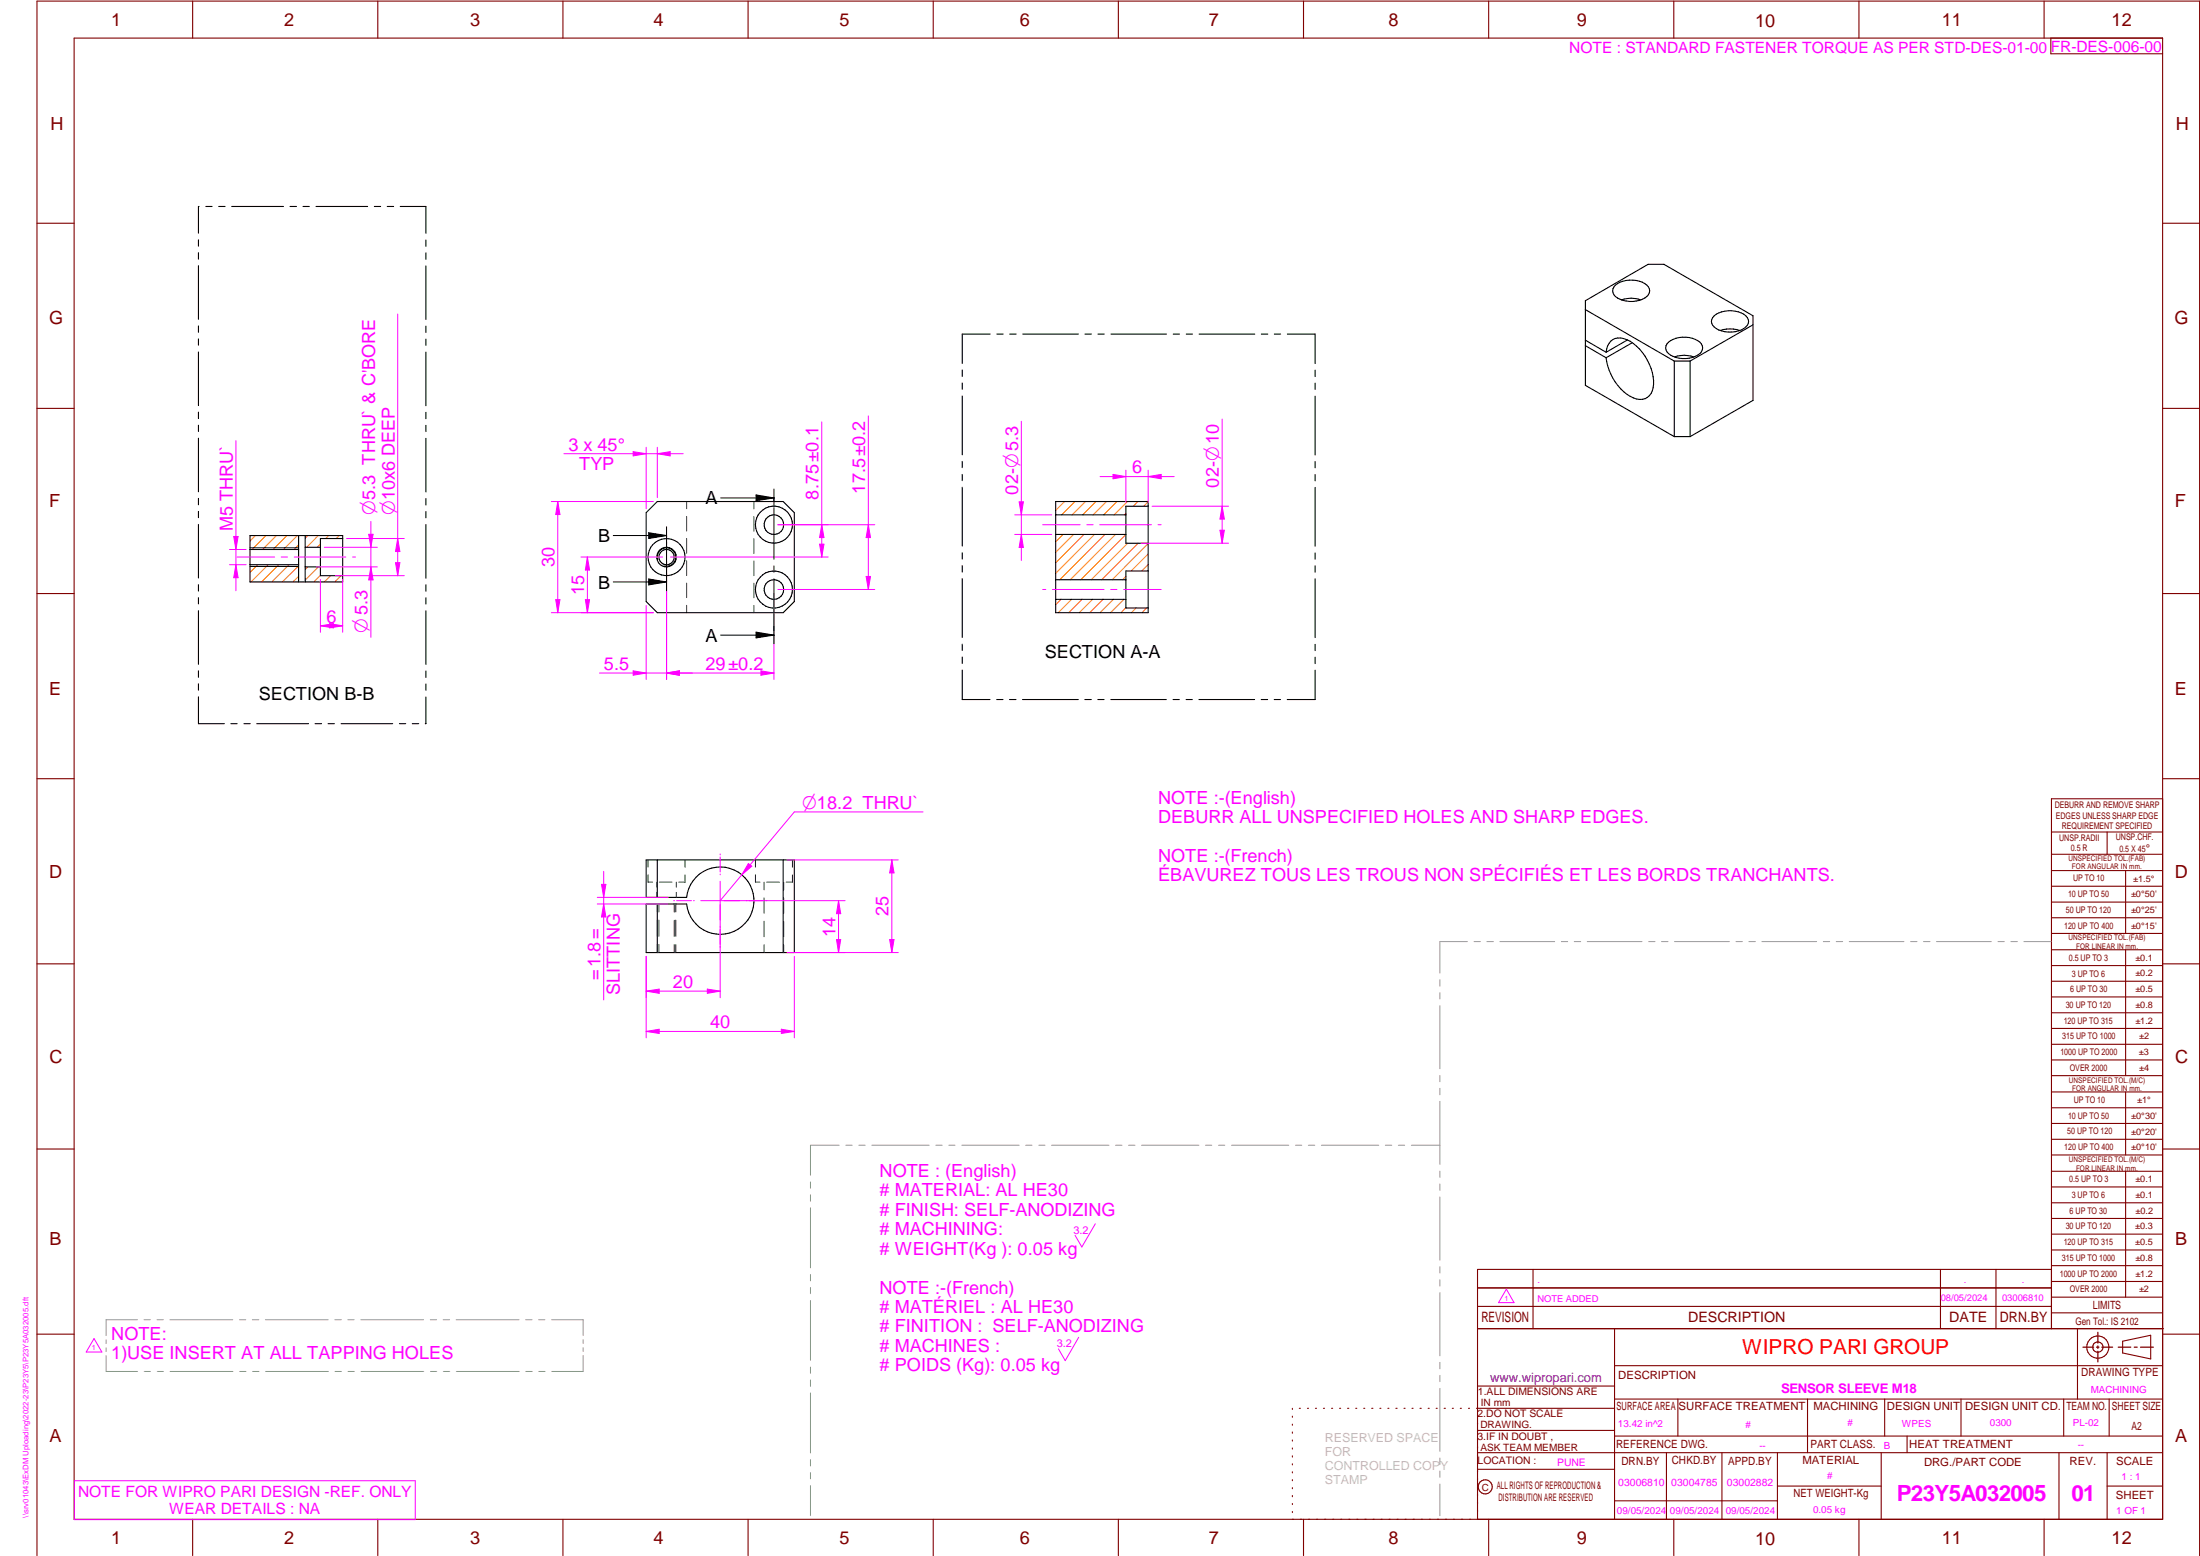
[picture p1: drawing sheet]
<svg xmlns="http://www.w3.org/2000/svg" width="594mm" height="420mm" viewBox="0 0 594 420" stroke-linecap="round" stroke-linejoin="round" font-family="sans-serif">
<g fill="none" stroke="#800000" stroke-width=".3">
<path d="M20 10.3h564v400h-564zM52 .3v10M102 .3v10M152 .3v10M202 .3v10M252 .3v10M302 .3v10M352 .3v10M402 .3v10M452 .3v10M502 .3v10M552 .3v10"/>
<path d="M553.8 10.3v4.2h30.2M10 60.3h10M584 60.3h10M10 110.3h10M584 110.3h10M10 160.3h10M584 160.3h10M10 210.3h10M584 215.7h-30v143.1M584 210.3h10M554 224.7h30M554 230.7h30"/>
<path d="M554 235.1h30M554 239.3h30M569 224.7v6M574 235.1v17M554 243.6h30M554 247.8h30M554 252.1h30M554 256.5h30M574 256.5v33.9M10 260.3h10M554 260.7h30M554 265h30"/>
<path d="M554 269.2h30M554 273.5h30M554 277.7h30M584 260.3h10M554 282h30M554 286.2h30M554 290.4h30M554 294.9h30M554 299.1h30M574 294.9v17M10 310.3h10M554 303.4h30"/>
<path d="M554 307.6h30M554 311.9h30M554 316.3h30M574 316.3v34M584 310.3h10M554 320.5h30M554 324.8h30M554 329h30M554 333.2h30M554 337.5h30M399 358.8h185.2M399 352.8h155"/>
<path d="M399 347.8h155M414 342.8v16M436 358.8v51.5M524 342.8v16M539 342.8v16M554 341.8h30M554 346h30M554 350.3h30M554 354.5h30M554 342.8h-155v67.5M561 358.8v19M10 360.3h10"/>
<path d="M399 374.3h37M436 377.8h148M453.1 377.8v10M488.1 377.8v14.5M508.9 377.8v10M529.5 377.8v10M557.3 377.8v10M569.5 377.8v10M573.2 362.2l7.6-1.6v6.3l-7.6-1.6zM584 368.8h-148M584 360.3h10M349 380.3v.3"/>
<path d="M349 382.4v.3M349 384.6v.3M349 386.7v.3M349 388.8v.3M349 391v.3M349 393.1v.3M349 395.3v.3M349 397.4v.3M349 399.5v.3M350.9 380.3h.2M353.1 380.3h.2M355.2 380.3h.3"/>
<path d="M357.4 380.3h.3M359.6 380.3h.3M361.7 380.3h.3M363.9 380.3h.3M366.1 380.3h.3M368.3 380.3h.2M370.4 380.3h.3M372.6 380.3h.3M374.8 380.3h.3M376.9 380.3h.4M379.1 380.3h.3M381.3 380.3h.3"/>
<path d="M383.4 380.3h.4M385.6 380.3h.3M387.8 380.3h.3M390 380.3h.3M392.2 380.3h.3M394.3 380.3h.3M396.5 380.3h.3M398.7 380.3h37.3M399 396.7h37M399 392.3h185M399 386.2h37M436 387.8h148"/>
<path d="M450 392.3v18M465 392.3v18M480 392.3v18M508 392.3v18M515 387.8v4.5M556 392.3v18M569 392.3v18M52 410.3v9.7M102 410.3v9.7M152 410.3v9.7M202 410.3v9.7M252 410.3v9.7"/>
<path d="M302 410.3v9.7M349 401.7v.3M349 403.8v.4M349 406v.3M349 408.1v.3M352 410.3v9.7M402 410.3v9.7M436 405.3h44M452 410.3v9.7M480 401.3h28M502 410.3v9.7M552 410.3v9.7"/>
<path d="M569 401.3h15M10 420v-419.7h584v419.7"/>
<circle cx="566.5" cy="363.7" r="1.39"/>
<circle cx="566.5" cy="363.8" r="3"/>
<circle cx="401.1" cy="401.5" r="1.9"/>
</g>
<g fill="none" stroke="#f0f" stroke-width=".27">
<path d="M148.9 135.4h27.5M64 150.4h10.2M75.9 150.4h1.7M79.5 150.4h13.9M95.2 150.4h.8M281.6 141.7h10.1M281.6 159.2h.8M284.2 159.2h13.9M293.5 141.7h1.7M297 141.7h13.9M299.9 159.2h1.7M303.4 159.2h10.2"/>
<path d="M312.7 141.7h.9M148.9 165.4h27.5M150.1 161.9h1.1l-.6 3.5zM194.5 230.6v.2M194.5 231.4v4.1M194.5 236v.2M194.5 238v10.5M181.9 243.2h.3M182.7 243.2h4M187.3 243.2h.2M189.2 243.2h10.5M194.5 250.2v.2"/>
<path d="M194.5 251v4M194.5 255.6v.2M201.5 243.2h.2M202.3 243.2h4M206.8 243.2h.3M295.8 330.5l-3.7 6.2-1.8-3.1M291.3 361.1l-3.7 6.3-1.8-3.2M20.1 399.8h92v10.5h-92z"/>
</g>
<g fill="none" stroke="#949494" stroke-width=".27">
<path d="M396.2 254.3h-7.4v8.5M398.1 254.3h1.6M401.5 254.3h1.8M405 254.3h14.8M421.6 254.3h1.7M425.1 254.3h1.7M428.6 254.3h14.8M445.2 254.3h1.7M448.7 254.3h1.7M452.2 254.3h14.8M468.8 254.3h1.7M472.3 254.3h1.7"/>
<path d="M475.8 254.3h14.8M492.4 254.3h1.7M495.8 254.3h1.8M499.4 254.3h14.7M516 254.3h1.6M519.4 254.3h1.8M522.9 254.3h14.8M539.5 254.3h1.7M543 254.3h1.7M546.5 254.3h7.4M388.8 264.5v1.8M388.8 268.1v1.6"/>
<path d="M388.8 271.6v17M388.8 290.4v1.7M388.8 293.9v1.7M388.8 297.4v17M218.9 319.2v1.6M226.6 309.2h-7.7v8.1M228.4 309.2h1.7M231.9 309.2h1.7M235.4 309.2h15.5M252.7 309.2h1.7M256.2 309.2h1.7M259.7 309.2h15.5"/>
<path d="M277 309.2h1.7M280.5 309.2h1.7M284 309.2h15.5M301.2 309.2h1.8M304.8 309.2h1.7M308.3 309.2h15.5M325.5 309.2h1.7M329.1 309.2h1.6M332.6 309.2h15.4M349.8 309.2h1.7M353.3 309.2h1.7M356.8 309.2h15.5"/>
<path d="M374.1 309.2h1.7M377.6 309.2h1.7M381.1 309.2h7.7M388.8 316.2v1.7M388.8 319.7v1.7M218.9 322.6v1.8M218.9 326.1v16.2M388.8 323.2v17.1M218.9 344.1v1.8M218.9 347.6v1.7M218.9 351.2v16.1M388.8 342.1v1.6"/>
<path d="M388.8 345.6v1.7M388.8 349v17.1M218.9 369.1v1.7M218.9 372.6v1.8M218.9 376.1v16.2M388.8 367.9v1.7M388.8 371.4v1.7M388.8 374.9v17M218.9 394.1v1.8M218.9 397.6v1.7M388.8 393.7v1.7M388.8 397.2v1.7"/>
<path d="M218.9 401.2v8.1M388.8 400.7v8.6"/>
</g>
<path d="M566.5 359.7v3M562.5 363.8h2.9M566.1 363.8h.7M566.5 363.4v.7M566.5 364.9v2.8M567.6 363.8h2.9M572 363.8h3.4M576.3 363.8h.8M578 363.8h3.5" fill="none" stroke="#800000" stroke-width=".34"/>
<g fill="none" stroke="#008000" stroke-width=".27">
<path d="M185.4 135.4v2M185.4 139.4v4M203.6 135.4v2M203.6 139.5v3.9M185.4 145.4v4M185.4 151.4v4M185.4 157.4v4M203.6 145.5v3.9M203.6 151.5v3.9M203.6 157.5v3.9M185.4 163.4v2M203.6 163.5v1.9"/>
<path d="M175 236.2v2h1.2M175 232.2v1.9M177.3 238.2v1.3M178 238.2h3.5M182.6 238.2v1.4M185 236.3v1.9h-1.7M185 232.2v2M204 236.2v2h1.2M204 232.2v1.9M206.3 238.2v2.1M207 238.2h3.5M211.6 238.2v2.1"/>
<path d="M214 236.3v1.9h-1.7M214 232.2v2M177.3 240.9v1.4M177.5 244.1v2.2M177.5 248.5v4.3M177.5 255v2.2M177.9 244.1v2.2M177.9 248.5v4.3M177.9 255v2.2M182.1 244.1v2.2M182.1 248.5v4.4M182.1 255.1v2.1"/>
<path d="M182.5 244.1v2.2M182.5 248.5v4.3M182.5 255v2.2M182.6 241v1.3M206.3 242.4v4.2M206.3 248.8v4.1M206.3 255.1v2.1M211.6 242.5v4.1M211.6 248.8v4.2M211.6 255.1v2.1"/>
</g>
<g fill="none" stroke="#000" stroke-width=".3">
<path d="M177.5 135.4h34l3 3v24l-3 3h-34l-3-3v-24zM285.1 135.4h24.9v30h-24.9zM285.1 139h18.9M310 136.7h-6v10h6M67.5 148.4h13.1M67.5 152.5h13.1M67.5 144.6h25v12.5h-25zM80.6 144.6v12.5M82.4 153.1h4.1M82.4 144.6v12.5M82.4 147.8h4.1M92.5 145.4h-6v10h6"/>
<path d="M285.1 156.5h18.9M285.1 144.3h18.9M310 154.2h-6v10h6M285.1 161.8h18.9M174.5 232.2h40v25h-40v-13.1h10.9a9.1 9.1 0 0 0 13.9 6.8 9.1 9.1 0 0 0 0-15.4 9.1 9.1 0 0 0-13.9 6.8h-10.9zM177.5 232.2v10.1M211.5 232.2v25M177.5 244.1v13.1"/>
<circle cx="180" cy="150.4" r="2.65"/>
<circle cx="180" cy="150.4" r="5"/>
<circle cx="180" cy="150.4" r="2.07"/>
<circle cx="209" cy="159.2" r="2.65"/>
<circle cx="209" cy="141.7" r="2.64"/>
<circle cx="209" cy="159.2" r="5"/>
<circle cx="209" cy="141.7" r="5"/>
</g>
<path d="M67.5 153h13.1M67.5 147.9h13.1M177.6 151.1a2.5 2.5 0 0 1 2.2-3.2 2.5 2.5 0 0 1 2.7 2.7 2.5 2.5 0 0 1-3.2 2.2" fill="none" stroke="#000" stroke-width=".27"/>
<g fill="none" stroke="#ff8000" stroke-width=".27">
<path d="M287.5 135.4l-2.4 2.4M290.3 135.4l-3.6 3.6M293.1 135.4l-3.6 3.6M295.9 135.4l-3.6 3.6M298.8 135.4l-3.6 3.6M301.6 135.4l-3.6 3.6M304 138.6l-.3 .4M304.5 135.4l-3.6 3.6M307.2 135.4l-1.2 1.3M310 135.5l-1.1 1.2M69 144.6l-1.5 1.5M69.6 152.5l-2.1 2.1"/>
<path d="M71.8 144.6l-3.7 3.8M72.4 152.5l-4.6 4.6M74.6 144.6l-3.7 3.8M75.3 152.5l-4.7 4.6M77.5 144.6l-3.8 3.8M78.1 152.5l-4.7 4.6M80.3 144.6l-3.8 3.8M80.6 155.6l-1.5 1.5M80.6 152.8l-4.4 4.3M80.6 147.1l-1.2 1.3M83.1 144.6l-.7 .7M83.1 153.1l-.7 .7"/>
<path d="M85.9 144.6l-3.1 3.2M86 153.1l-3.6 3.5M86.5 146.9l-.9 .9M86.5 155.4l-1.8 1.7M88.8 144.6l-.8 .8M89.3 155.4l-1.7 1.7M91.6 144.6l-.8 .8M92.1 155.4l-1.7 1.7M287.1 144.3l-2 2M289.9 144.3l-4.8 4.8M292.7 144.3l-7.6 7.7M295.5 144.3l-10.4 10.5"/>
<path d="M298.4 144.3l-12.2 12.2M301.2 144.3l-12.2 12.2M304 155.6l-.9 .9M304 144.3l-12.2 12.2M304.5 146.7l-9.9 9.8M307.3 146.7l-9.8 9.8M310 152.4l-1.7 1.8M310 149.6l-4.5 4.6M310 146.8l-9.7 9.7M286.5 161.8l-1.4 1.5M289.3 161.8l-3.6 3.6M292.2 161.8l-3.6 3.6"/>
<path d="M295 161.8l-3.6 3.6M297.9 161.8l-3.6 3.6M300.6 161.8l-3.6 3.6M303.5 161.8l-3.6 3.6M304 164.1l-1.3 1.3M306.8 164.2l-1.2 1.2M309.6 164.2l-1.2 1.2"/>
</g>
<path d="M150.1 161.9h1.1l-.6 3.5z" fill="#f0f"/>
<path d="M150.6 135.4l.6 3.5h-1.1z" fill="none" stroke="#f0f" stroke-width=".27"/>
<path d="M150.6 135.4l.6 3.5h-1.1z" fill="#f0f"/>
<path d="M150.6 135.4v30M174.5 258.2v22M214.5 258.2v22M174.5 278.5l3.5-.6v1.2z" fill="none" stroke="#f0f" stroke-width=".27"/>
<path d="M174.5 278.5l3.5-.6v1.2z" fill="#f0f"/>
<path d="M211 277.9l3.5 .6-3.5 .6z" fill="none" stroke="#f0f" stroke-width=".27"/>
<path d="M211 277.9l3.5 .6-3.5 .6z" fill="#f0f"/>
<path d="M212.5 232.2h30.1M212.5 257.2h30.1M240.2 253.7h1.2l-.6 3.5zM174.5 278.5h40" fill="none" stroke="#f0f" stroke-width=".27"/>
<path d="M240.2 253.7h1.2l-.6 3.5z" fill="#f0f"/>
<path d="M240.8 232.2l.6 3.5h-1.2z" fill="none" stroke="#f0f" stroke-width=".27"/>
<path d="M240.8 232.2l.6 3.5h-1.2z" fill="#f0f"/>
<path d="M162.4 238.8h1.2l-.6 3.5zM240.8 232.2v25M161.3 242.3h19.1M161.3 244.1h19.1" fill="none" stroke="#f0f" stroke-width=".27"/>
<path d="M162.4 238.8h1.2l-.6 3.5z" fill="#f0f"/>
<path d="M163 244.1l.6 3.5h-1.2z" fill="none" stroke="#f0f" stroke-width=".27"/>
<path d="M163 244.1l.6 3.5h-1.2z" fill="#f0f"/>
<path d="M249.3 219.2h-34.8l-20 24M163 235.3v34.7M202.1 233.2l.9 .7-2.7 2.3z" fill="none" stroke="#f0f" stroke-width=".27"/>
<path d="M202.1 233.2l.9 .7-2.7 2.3z" fill="#f0f"/>
<path d="M174.5 258.2v11.2M194.5 244.3v25.1M174.5 267.6l3.5-.5v1.1z" fill="none" stroke="#f0f" stroke-width=".27"/>
<path d="M174.5 267.6l3.5-.5v1.1z" fill="#f0f"/>
<path d="M191 267.1l3.5 .5-3.5 .6z" fill="none" stroke="#f0f" stroke-width=".27"/>
<path d="M191 267.1l3.5 .5-3.5 .6z" fill="#f0f"/>
<path d="M195.5 243.2h32.7M212.5 257.2h15.7M225.9 253.7h1.1l-.6 3.5zM174.5 267.6h20" fill="none" stroke="#f0f" stroke-width=".27"/>
<path d="M225.9 253.7h1.1l-.6 3.5z" fill="#f0f"/>
<path d="M226.4 243.2l.6 3.5h-1.1z" fill="none" stroke="#f0f" stroke-width=".27"/>
<path d="M226.4 243.2l.6 3.5h-1.1z" fill="#f0f"/>
<path d="M274 139h10M274 144.3h10M275.8 144.3l.5 3.5h-1.1zM226.4 243.2v14" fill="none" stroke="#f0f" stroke-width=".27"/>
<path d="M275.8 144.3l.5 3.5h-1.1z" fill="#f0f"/>
<path d="M275.2 135.5h1.1l-.5 3.5z" fill="none" stroke="#f0f" stroke-width=".27"/>
<path d="M275.2 135.5h1.1l-.5 3.5z" fill="#f0f"/>
<path d="M275.8 113.7v37.6M171 122l3.5 .5-3.5 .6zM174.5 120.8v16.6M177.5 120.8v13.6" fill="none" stroke="#f0f" stroke-width=".27"/>
<g fill="none" stroke="#000" stroke-width=".3">
<path d="M53.8 55.8h-.2v7.1M55.6 55.8h1.7M59 55.8h1.8M62.6 55.8h13.9M78.3 55.8h1.7M81.8 55.8h1.7M85.3 55.8h14M101.1 55.8h1.7M104.6 55.8h1.7M108.1 55.8h6.9v7.2M53.6 64.8v1.7M53.6 68.2v1.8"/>
<path d="M53.6 71.8v14.4M115 64.8v1.7M115 68.3v1.7M115 71.8v14.5M436.2 77a7 7 0 0 1 8.9 .5 2.24 2.24 0 0 1-1.6 3.3 7.1 7.1 0 0 1-7.7-1.2 1.91 1.91 0 0 1 .4-2.6zM53.6 88v1.7M53.6 91.5v1.7M53.6 95v14.5M115 88.1v1.7M115 91.6v1.7M115 95.1v14.5M259.8 99.9v1.7"/>
<path d="M267.4 90.2h-7.6v7.9M269.2 90.2h1.7M272.7 90.2h1.7M276.2 90.2h15M293 90.2h1.7M296.5 90.2h1.7M300 90.2h15M316.8 90.2h1.7M320.3 90.2h1.7M323.8 90.2h15M340.6 90.2h1.7M344.1 90.2h1.7"/>
<path d="M347.6 90.2h7.5v8M355.1 99.9v1.8M428.1 93.3l5.6 3.3M428.1 91.9v12.2l24 13.8M428.1 91.9v-10.7l16.9-9.8h4.3l24.1 13.9v22.8l-17 9.8M428.1 91.9l5.6 3.2M428.1 83.6l24 13.9M433.7 95.1a3.7 3.7 0 0 1 5.6-3.4 13.5 13.5 0 0 1 7.1 13 3.6 3.6 0 0 1-5.3 2.7 13.9 13.9 0 0 1-7.4-10.8M437.8 81l.9-.3a7.7 7.7 0 0 1 4.4 .3M439.5 91.8l-5.8 3.3M440.8 92.5l-7.1 4.1M450.5 92.4a7 7 0 0 1 8.9 .5 2.24 2.24 0 0 1-1.6 3.3 6.9 6.9 0 0 1-7.7-1.2 1.87 1.87 0 0 1 .4-2.6z"/>
<path d="M452.1 97.5v20.4M452.1 97.5h4.3M452.2 96.4l.8-.3a7.9 7.9 0 0 1 4.4 .3M456.4 97.5v20.4M462.9 85.3a7.3 7.3 0 0 1 8.5 0 2.02 2.02 0 0 1-.5 3.4 7.5 7.5 0 0 1-8-.4 1.9 1.9 0 0 1 0-3zM464.5 89.2l2.6-.4 2.7 .4M473.4 87.7l-17 9.8M53.6 111.3v1.7M53.6 114.8v1.7M53.6 118.3v14.5M115 111.3v1.8M115 114.9v1.6"/>
<path d="M115 118.4v14.4M259.8 103.4v1.7M259.8 106.9v15.9M355.1 103.5v1.7M355.1 107v15.9M452.1 117.9h4.3M53.6 134.6v1.7M53.6 138.1v1.7M115 134.6v1.8M115 138.1v1.7M259.8 124.6v1.7M259.8 128.1v1.7"/>
<path d="M259.8 131.6v15.8M355.1 124.6v1.7M355.1 128.1v1.7M355.1 131.6v15.9M53.6 141.6v14.5M53.6 157.9v1.7M115 141.6v14.5M115 157.9v1.7M259.8 149.3v1.7M259.8 152.7v1.8M259.8 156.3v15.8M355.1 149.3v1.7"/>
<path d="M355.1 152.8v1.7M355.1 156.3v15.9M53.6 161.4v1.7M53.6 164.9v14.5M115 161.4v1.7M115 164.9v14.5M259.8 173.9v1.7M259.8 177.4v1.8M355.1 174v1.7M355.1 177.5v1.7M53.6 188.2v7.2h7M53.6 181.1v1.8"/>
<path d="M53.6 184.7v1.7M62.4 195.4h1.6M65.9 195.4h1.7M69.3 195.4h14M85.1 195.4h1.7M88.6 195.4h1.7M92.1 195.4h13.9M107.9 195.4h1.7M111.3 195.4h1.8M115 188.2v7.2h-.2M115 181.2v1.7M115 184.7v1.7"/>
<path d="M259.8 180.9v8h7.5M269.1 188.9h1.7M272.6 188.9h1.8M276.1 188.9h15.1M292.9 188.9h1.8M296.5 188.9h1.6M300 188.9h15M316.8 188.9h1.7M320.3 188.9h1.7M323.8 188.9h15M340.6 188.9h1.7M344.1 188.9h1.7"/>
<path d="M355.1 181v7.9h-7.5"/>
</g>
<path d="M171 122l3.5 .5-3.5 .6z" fill="#f0f"/>
<path d="M177.5 122.5l3.5-.5v1.1z" fill="none" stroke="#f0f" stroke-width=".27"/>
<path d="M177.5 122.5l3.5-.5v1.1z" fill="#f0f"/>
<path d="M152.3 122.5h32.2M156.9 150.4h22M156.9 165.4h19.5M158.1 161.9h1.1l-.6 3.5z" fill="none" stroke="#f0f" stroke-width=".27"/>
<path d="M158.1 161.9h1.1l-.6 3.5z" fill="#f0f"/>
<path d="M158.6 150.4l.6 3.5h-1.1z" fill="none" stroke="#f0f" stroke-width=".27"/>
<path d="M158.6 150.4l.6 3.5h-1.1z" fill="#f0f"/>
<path d="M158.6 150.4v15M180 151.5v32M174.5 163.5v20M171 181.1l3.5 .6-3.5 .6z" fill="none" stroke="#f0f" stroke-width=".27"/>
<path d="M171 181.1l3.5 .6-3.5 .6z" fill="#f0f"/>
<path d="M180 181.7l3.5-.6v1.2z" fill="none" stroke="#f0f" stroke-width=".27"/>
<path d="M180 181.7l3.5-.6v1.2z" fill="#f0f"/>
<path d="M181.1 150.4h42.5M210.1 141.7h13.5M221.3 146.9h1.2l-.6 3.5zM161.9 181.7h25.1" fill="none" stroke="#f0f" stroke-width=".27"/>
<path d="M221.3 146.9h1.2l-.6 3.5z" fill="#f0f"/>
<path d="M221.9 141.7l.6 3.5h-1.2z" fill="none" stroke="#f0f" stroke-width=".27"/>
<path d="M221.9 141.7l.6 3.5h-1.2z" fill="#f0f"/>
<path d="M221.9 113.9v36.5M210.1 159.2h26.1M210.1 141.7h26.1M233.9 155.7h1.2l-.6 3.5z" fill="none" stroke="#f0f" stroke-width=".27"/>
<path d="M233.9 155.7h1.2l-.6 3.5z" fill="#f0f"/>
<path d="M234.5 141.7l.6 3.5h-1.2z" fill="none" stroke="#f0f" stroke-width=".27"/>
<path d="M234.5 141.7l.6 3.5h-1.2z" fill="#f0f"/>
<path d="M234.5 112.3v46.9M180 151.5v32M209 160.2v23.3M180 181.7l3.5-.6v1.2z" fill="none" stroke="#f0f" stroke-width=".27"/>
<path d="M180 181.7l3.5-.6v1.2z" fill="#f0f"/>
<path d="M205.5 181.1l3.5 .6-3.5 .6z" fill="none" stroke="#f0f" stroke-width=".27"/>
<path d="M205.5 181.1l3.5 .6-3.5 .6z" fill="#f0f"/>
<path d="M300.6 128.1l3.4 .6-3.4 .6zM304 127v8.6M310 127v8.6M180 181.7h29" fill="none" stroke="#f0f" stroke-width=".27"/>
<path d="M300.6 128.1l3.4 .6-3.4 .6z" fill="#f0f"/>
<path d="M310 128.7l3.6-.6v1.2z" fill="none" stroke="#f0f" stroke-width=".27"/>
<path d="M310 128.7l3.6-.6v1.2z" fill="#f0f"/>
<path d="M297 128.7h20.1M311.1 136.7h20.7M330 136.7l.6 3.5h-1.2zM308.1 146.7h23.7" fill="none" stroke="#f0f" stroke-width=".27"/>
<path d="M330 136.7l.6 3.5h-1.2z" fill="#f0f"/>
<path d="M329.4 143.2h1.2l-.6 3.5z" fill="none" stroke="#f0f" stroke-width=".27"/>
<path d="M329.4 143.2h1.2l-.6 3.5z" fill="#f0f"/>
<path d="M330 113.2v33.5M90.6 155.4h18.6M93.6 145.4h15.6M107.4 145.4l.6 3.5h-1.2z" fill="none" stroke="#f0f" stroke-width=".27"/>
<path d="M107.4 145.4l.6 3.5h-1.2z" fill="#f0f"/>
<path d="M106.8 151.9h1.2l-.6 3.5z" fill="none" stroke="#f0f" stroke-width=".27"/>
<path d="M106.8 151.9h1.2l-.6 3.5z" fill="#f0f"/>
<path d="M107.4 84.8v70.6M62 148.4h4.5M62 152.5h4.5M63.1 144.9h1.2l-.6 3.5z" fill="none" stroke="#f0f" stroke-width=".27"/>
<path d="M63.1 144.9h1.2l-.6 3.5z" fill="#f0f"/>
<path d="M63.7 152.5l.6 3.5h-1.2z" fill="none" stroke="#f0f" stroke-width=".27"/>
<path d="M63.7 152.5l.6 3.5h-1.2z" fill="#f0f"/>
<path d="M63.7 119v40.5M86.5 156.5v14.2M92.5 156.5v14.2M89 168.4l3.5 .6-3.5 .5z" fill="none" stroke="#f0f" stroke-width=".27"/>
<path d="M89 168.4l3.5 .6-3.5 .5z" fill="#f0f"/>
<path d="M86.5 169l3.5-.6v1.1z" fill="none" stroke="#f0f" stroke-width=".27"/>
<path d="M86.5 169l3.5-.6v1.1z" fill="#f0f"/>
<path d="M85.5 153.1h16.4M87.6 147.8h14.3M99.6 144.3h1.1l-.5 3.5zM86.5 169h6" fill="none" stroke="#f0f" stroke-width=".27"/>
<path d="M99.6 144.3h1.1l-.5 3.5z" fill="#f0f"/>
<path d="M100.2 153.1l.5 3.5h-1.1z" fill="none" stroke="#f0f" stroke-width=".27"/>
<path d="M100.2 153.1l.5 3.5h-1.1z" fill="#f0f"/>
<path d="M100.2 140.8v31.3M406.8 348.1l2 3.6h-4.1zM25.4 361.4l2.1 3.7h-4.2z" fill="none" stroke="#f0f" stroke-width=".27"/>
<g fill="none" stroke="#000" stroke-width=".27">
<path d="M194.6 134.5h14.4M204.2 133.6l4.8 .9-4.8 .7zM209 132v4.8M209 137.1v13.9M165.6 157.1h14.4M165.6 144.6h14.4M175.2 143.8l4.8 .8-4.8 .8zM175.2 156.3l4.8 .8-4.8 .8zM180 142.2v17.4M209 152.8v1.7M209 156.3v17.6M194.6 171.5h14.4"/>
<path d="M204.2 170.7l4.8 .8-4.8 .8z"/>
</g>
<path d="M204.2 133.6l4.8 .9-4.8 .7zM175.2 143.8l4.8 .8-4.8 .8zM175.2 156.3l4.8 .8-4.8 .8zM204.2 170.7l4.8 .8-4.8 .8z" fill="#000"/>
<g fill="none" stroke="#949494" stroke-width=".27">
<path d="M37.1 356.4h-8.4v4.2M38.9 356.4h1.7M42.4 356.4h1.7M45.9 356.4h17M64.7 356.4h1.7M68.1 356.4h1.8M71.7 356.4h16.9M90.4 356.4h1.8M93.9 356.4h1.7M97.4 356.4h17M116.2 356.4h1.7M119.7 356.4h1.7"/>
<path d="M123.2 356.4h17M141.9 356.4h1.8M145.5 356.4h1.6M149 356.4h8.5v4.2M28.7 366.1v4.2h8.5M28.7 361.8v1M28.7 363.9v1.1M38.9 370.3h1.7M42.5 370.3h1.6M45.9 370.3h17M64.7 370.3h1.7M68.2 370.3h1.7"/>
<path d="M71.7 370.3h17M90.5 370.3h1.7M94 370.3h1.7M97.5 370.3h16.9M116.2 370.3h1.7M119.7 370.3h1.7M123.2 370.3h17M142 370.3h1.7M145.5 370.3h1.7M157.5 366v4.3h-8.5M157.5 361.7v1.1M157.5 363.9v1"/>
</g>
<g font-size="6" fill="#f0f">
<text x="512.2" y="405.2">P23Y5A032005</text>
<text x="559.4" y="405.2">01</text>
</g>
<text font-size="5.6" fill="#f00" x="470.5" y="365.5">WIPRO PARI GROUP</text>
<g font-size="5.4" fill="#f0f">
<text x="101.3" y="139" transform="rotate(-90 101.3 139)">O5.3 THRU` &amp; C'BORE</text>
<text x="106.6" y="139" transform="rotate(-90 106.6 139)">O10x6 DEEP</text>
<text x="99.3" y="170.9" transform="rotate(-90 99.3 170.9)">O5.3</text>
<text x="216.6" y="218.4">O18.2 THRU`</text>
</g>
<g font-size="4.9" fill="#800000">
<text x="30" y="6.9">1</text>
<text x="76.7" y="6.9">2</text>
<text x="127" y="6.9">3</text>
<text x="176.5" y="6.9">4</text>
<text x="226.7" y="6.9">5</text>
<text x="275.4" y="6.9">6</text>
<text x="326.4" y="6.9">7</text>
<text x="375" y="6.9">8</text>
<text x="425.8" y="6.9">9</text>
<text x="473.9" y="7.3">10</text>
<text x="524.3" y="6.9">11</text>
<text x="570.2" y="6.9">12</text>
<text x="13.6" y="35.1">H</text>
<text x="587.6" y="35.1">H</text>
<text x="13.2" y="87.5">G</text>
<text x="587.2" y="87.5">G</text>
<text x="13.2" y="137">F</text>
<text x="587.2" y="137">F</text>
<text x="13.2" y="187.6">E</text>
<text x="587.2" y="187.6">E</text>
<text x="13.2" y="237">D</text>
<text x="587.2" y="237">D</text>
<text x="13.4" y="287.1">C</text>
<text x="587.4" y="287.1">C</text>
<text x="13.4" y="336.2">B</text>
<text x="587.4" y="336.2">B</text>
<text x="13.4" y="389.3">A</text>
<text x="587.4" y="389.3">A</text>
<text x="30" y="416.9">1</text>
<text x="76.7" y="416.9">2</text>
<text x="127" y="416.9">3</text>
<text x="176.5" y="416.9">4</text>
<text x="226.7" y="416.9">5</text>
<text x="275.4" y="416.9">6</text>
<text x="326.4" y="416.9">7</text>
<text x="375" y="416.9">8</text>
<text x="425.8" y="416.9">9</text>
<text x="473.9" y="417.3">10</text>
<text x="524.3" y="416.9">11</text>
<text x="570.2" y="416.9">12</text>
</g>
<g font-size="4.9" fill="#f0f">
<text x="153.5" y="121.7">3 x 45°</text>
<text x="156.4" y="126.9">TYP</text>
<text x="305.7" y="127.8">6</text>
<text x="329.1" y="131.7" transform="rotate(-90 329.1 131.7)">02-O10</text>
<text x="221" y="134.9" transform="rotate(-90 221 134.9)">8.75±0.1</text>
<text x="233.6" y="133.3" transform="rotate(-90 233.6 133.3)">17.5±0.2</text>
<text x="274.9" y="133.6" transform="rotate(-90 274.9 133.6)">02-O5.3</text>
<text x="62.9" y="143.5" transform="rotate(-90 62.9 143.5)">M5 THRU`</text>
<text x="149.8" y="153.2" transform="rotate(-90 149.8 153.2)">30</text>
<text x="157.8" y="160.7" transform="rotate(-90 157.8 160.7)">15</text>
<text x="88.1" y="168.1">6</text>
<text x="163.1" y="180.8">5.5</text>
<text x="190.5" y="180.8">29±0.2</text>
<text x="312.8" y="217">NOTE :-(English)</text>
<text x="312.8" y="222.2">DEBURR ALL UNSPECIFIED HOLES AND SHARP EDGES.</text>
<text x="312.8" y="232.7">NOTE :-(French)</text>
<text x="312.8" y="238">ÉBAVUREZ TOUS LES TROUS NON SPÉCIFIÉS ET LES BORDS TRANCHANTS.</text>
<text x="239.9" y="247.4" transform="rotate(-90 239.9 247.4)">25</text>
<text x="225.6" y="252.9" transform="rotate(-90 225.6 252.9)">14</text>
<text x="162.1" y="264.6" transform="rotate(-90 162.1 264.6)">=1.8=</text>
<text x="167.4" y="268.8" transform="rotate(-90 167.4 268.8)">SLITTING</text>
<text x="181.7" y="266.8">20</text>
<text x="191.8" y="277.6">40</text>
<text x="237.5" y="317.8">NOTE : (English)</text>
<text x="237.5" y="323"># MATERIAL: AL HE30</text>
<text x="237.5" y="328.3"># FINISH: SELF-ANODIZING</text>
<text x="237.5" y="333.5"># MACHINING:</text>
<text x="237.5" y="338.8"># WEIGHT(Kg ): 0.05 kg</text>
<text x="237.5" y="349.3">NOTE :-(French)</text>
<text x="237.5" y="354.5"># MATÉRIEL : AL HE30</text>
<text x="237.5" y="359.8"># FINITION : SELF-ANODIZING</text>
<text x="30" y="361.8">NOTE:</text>
<text x="237.5" y="365"># MACHINES :</text>
<text x="30" y="367">1)USE INSERT AT ALL TAPPING HOLES</text>
<text x="237.5" y="370.3"># POIDS (Kg): 0.05 kg</text>
</g>
<g font-size="4.9">
<text x="190.5" y="136.2">A</text>
<text x="161.5" y="146.4">B</text>
<text x="161.5" y="158.9">B</text>
<text x="190.5" y="173.2">A</text>
<text x="282.1" y="177.6">SECTION A-A</text>
<text x="69.9" y="188.9">SECTION B-B</text>
</g>
<g font-size="4.2" fill="#f0f">
<text x="423.7" y="14.3">NOTE : STANDARD FASTENER TORQUE AS PER STD-DES-01-00</text>
<text x="553.8" y="14">FR-DES-006-00</text>
<text x="21.1" y="404.3">NOTE FOR WIPRO PARI DESIGN -REF. ONLY</text>
<text x="45.7" y="408.8">WEAR DETAILS : NA</text>
</g>
<g font-size="3.9" fill="#800000">
<text x="400" y="357.1">REVISION</text>
<text x="455.9" y="357.1">DESCRIPTION</text>
<text x="526.4" y="357.1">DATE</text>
<text x="540" y="357.1">DRN.BY</text>
</g>
<text font-size="3.6" fill="#f0f" x="480.9" y="376.1">SENSOR SLEEVE M18</text>
<text font-size="3.5" fill="#00f" x="402.4" y="373.3">www.wipropari.com</text>
<g font-size="3.4" fill="#c0c0c0">
<text x="357.8" y="389.5">RESERVED SPACE</text>
<text x="357.8" y="393.3">FOR</text>
<text x="357.8" y="397">CONTROLLED COPY</text>
<text x="357.8" y="400.8">STAMP</text>
</g>
<g font-size="3.1" fill="#800000">
<text x="565.1" y="353.5">LIMITS</text>
<text x="562" y="371.7">DRAWING TYPE</text>
<text x="437" y="372.3">DESCRIPTION</text>
<text x="436.5" y="380.8">SURFACE AREA</text>
<text x="453.3" y="380.8">SURFACE TREATMENT</text>
<text x="489.7" y="380.8">MACHINING</text>
<text x="509.5" y="380.8">DESIGN UNIT</text>
<text x="530.6" y="380.8">DESIGN UNIT CD.</text>
<text x="558" y="380.6">TEAM NO.</text>
<text x="570.3" y="380.7">SHEET SIZE</text>
<text x="575.6" y="386.1">A2</text>
<text x="436.4" y="391.1">REFERENCE DWG.</text>
<text x="437.8" y="395.5">DRN.BY</text>
<text x="451.4" y="395.4">CHKD.BY</text>
<text x="466.6" y="395.5">APPD.BY</text>
<text x="486.7" y="395.4">MATERIAL</text>
<text x="488.9" y="390.9">PART CLASS.</text>
<text x="515.6" y="390.9">HEAT TREATMENT</text>
<text x="519.6" y="395.9">DRG./PART CODE</text>
<text x="558.9" y="395.5">REV.</text>
<text x="571.4" y="395.6">SCALE</text>
<text x="484.3" y="404.2">NET WEIGHT-Kg</text>
<text x="571.4" y="404.7">SHEET</text>
</g>
<text font-size="3" fill="#800000" x="579.5" y="230.1">°</text>
<g font-size="3" fill="#f0f">
<text x="289.8" y="333.1">3.2</text>
<text x="285.4" y="363.7">3.2</text>
</g>
<g font-size="2.8" fill="#800000">
<text x="560.4" y="357.7">Gen Tol.: IS 2102</text>
<text x="399.1" y="376.6">1.ALL DIMENSIONS ARE</text>
<text x="399" y="382.7">2.DO NOT SCALE</text>
<text x="399" y="388.7">3.IF IN DOUBT ,</text>
<text x="399" y="395.4">LOCATION :</text>
<text x="404.2" y="402">ALL RIGHTS OF REPRODUCTION &amp;</text>
<text x="404.7" y="405.4">DISTRIBUTION ARE RESERVED</text>
</g>
<g font-size="2.8" fill="#f0f">
<text x="420.5" y="396">PUNE</text>
<text x="437" y="401.2">03006810</text>
<text x="451.3" y="401.2">03004785</text>
<text x="466.3" y="401.2">03002882</text>
</g>
<g font-size="2.7" fill="#f0f">
<text x="564.6" y="376.2">MACHINING</text>
<text x="436.9" y="385.4">13.42 in^2</text>
<text x="471.4" y="385.5">#</text>
<text x="498.9" y="385">#</text>
<text x="513.6" y="385.3">WPES</text>
<text x="537.3" y="385.1">0300</text>
<text x="559.7" y="385.1">PL-02</text>
<text x="475.1" y="391.2">--</text>
<text x="508.7" y="391.2">B</text>
<text x="561.1" y="391.1">--</text>
<text x="493.4" y="399.5">#</text>
<text x="572.8" y="399.7">1 : 1</text>
<text x="436.6" y="408.7">09/05/2024</text>
<text x="450.9" y="408.8">09/05/2024</text>
<text x="466" y="408.9">09/05/2024</text>
<text x="489.6" y="408.5">0.05 kg</text>
<text x="571.4" y="408.7">1 OF 1</text>
</g>
<g font-size="2.7" fill="#800000">
<text x="399.9" y="379.7">IN mm</text>
<text x="399.7" y="385.7">DRAWING.</text>
<text x="399.7" y="391.8">ASK TEAM MEMBER</text>
<text x="400.1" y="402.5">C</text>
</g>
<g font-size="2.5" fill="#800000">
<text x="554.9" y="218.3">DEBURR AND REMOVE SHARP</text>
<text x="555.2" y="221">EDGES UNLESS SHARP EDGE</text>
<text x="556.1" y="227.1">UNSP.RADII</text>
<text x="556.8" y="223.8">REQUIREMENT SPECIFIED</text>
<text x="571.4" y="226.9">UNSP.CHF.</text>
<text x="559.2" y="229.9">0.5 R</text>
<text x="572.3" y="230.1">0.5 X 45</text>
<text x="559.8" y="238">UP TO 10</text>
<text x="576.1" y="238.1">±1.5°</text>
<text x="558.5" y="242.2">10 UP TO 50</text>
<text x="575.5" y="242.3">±0°50'</text>
<text x="557.4" y="250.7">120 UP TO 400</text>
<text x="557.9" y="246.5">50 UP TO 120</text>
<text x="575.5" y="250.7">±0°15'</text>
<text x="575.5" y="246.5">±0°25'</text>
<text x="558.7" y="259.4">0.5 UP TO 3</text>
<text x="559.5" y="263.7">3 UP TO 6</text>
<text x="576.6" y="263.6">±0.2</text>
<text x="576.6" y="259.4">±0.1</text>
<text x="559" y="267.9">6 UP TO 30</text>
<text x="576.6" y="267.9">±0.5</text>
<text x="557.8" y="272.2">30 UP TO 120</text>
<text x="576.6" y="272.2">±0.8</text>
<text x="556.9" y="280.7">315 UP TO 1000</text>
<text x="557.3" y="276.4">120 UP TO 315</text>
<text x="576.6" y="276.4">±1.2</text>
<text x="577.7" y="280.7">±2</text>
<text x="556.4" y="284.9">1000 UP TO 2000</text>
<text x="577.6" y="284.9">±3</text>
<text x="558.9" y="289.2">OVER 2000</text>
<text x="577.7" y="289.3">±4</text>
<text x="560" y="297.9">UP TO 10</text>
<text x="577.1" y="297.9">±1°</text>
<text x="558.5" y="302.1">10 UP TO 50</text>
<text x="575.5" y="302.1">±0°30'</text>
<text x="557.4" y="310.6">120 UP TO 400</text>
<text x="558.2" y="306.3">50 UP TO 120</text>
<text x="575.5" y="310.6">±0°10'</text>
<text x="575.5" y="306.4">±0°20'</text>
<text x="558.8" y="319.2">0.5 UP TO 3</text>
<text x="559.4" y="323.4">3 UP TO 6</text>
<text x="576.6" y="319.2">±0.1</text>
<text x="576.6" y="323.5">±0.1</text>
<text x="558.9" y="327.7">6 UP TO 30</text>
<text x="576.7" y="327.7">±0.2</text>
<text x="557.8" y="332">30 UP TO 120</text>
<text x="576.6" y="332">±0.3</text>
<text x="556.8" y="340.5">315 UP TO 1000</text>
<text x="557.3" y="336.3">120 UP TO 315</text>
<text x="576.6" y="336.3">±0.5</text>
<text x="576.6" y="340.5">±0.8</text>
<text x="556.2" y="344.7">1000 UP TO 2000</text>
<text x="576.6" y="344.7">±1.2</text>
<text x="558.9" y="349">OVER 2000</text>
<text x="577.6" y="349">±2</text>
</g>
<g font-size="2.5" fill="#f0f">
<text x="415.2" y="346.4">.</text>
<text x="530.3" y="346.5">.</text>
<text x="545.9" y="346.4">.</text>
<text x="415.2" y="351.5">NOTE ADDED</text>
<text x="524.1" y="351.3">08/05/2024</text>
<text x="540.6" y="351.4">03006810</text>
</g>
<g font-size="2.1" fill="#800000">
<text x="558.5" y="232.4">UNSPECIFIED TOL.(FAB)</text>
<text x="559.5" y="234.7">FOR ANGULAR IN mm.</text>
<text x="558.6" y="253.9">UNSPECIFIED TOL.(FAB)</text>
<text x="560.7" y="256.3">FOR LINEAR IN mm.</text>
<text x="558.7" y="292.3">UNSPECIFIED TOL.(M/C)</text>
<text x="559.6" y="294.7">FOR ANGULAR IN mm.</text>
<text x="558.7" y="313.7">UNSPECIFIED TOL.(M/C)</text>
<text x="560.6" y="316.1">FOR LINEAR IN mm.</text>
</g>
<text font-size="2.1" fill="#f0f" x="7.7" y="409.8" transform="rotate(-90 7.7 409.8)">\\srv01043\ExDM Uploading\2022-23\P23Y5\P23Y5A032005.dft</text>
<g font-size="2" fill="#f0f">
<text x="406.2" y="351.2">1</text>
<text x="24.8" y="364.5">1</text>
</g>
</svg>
